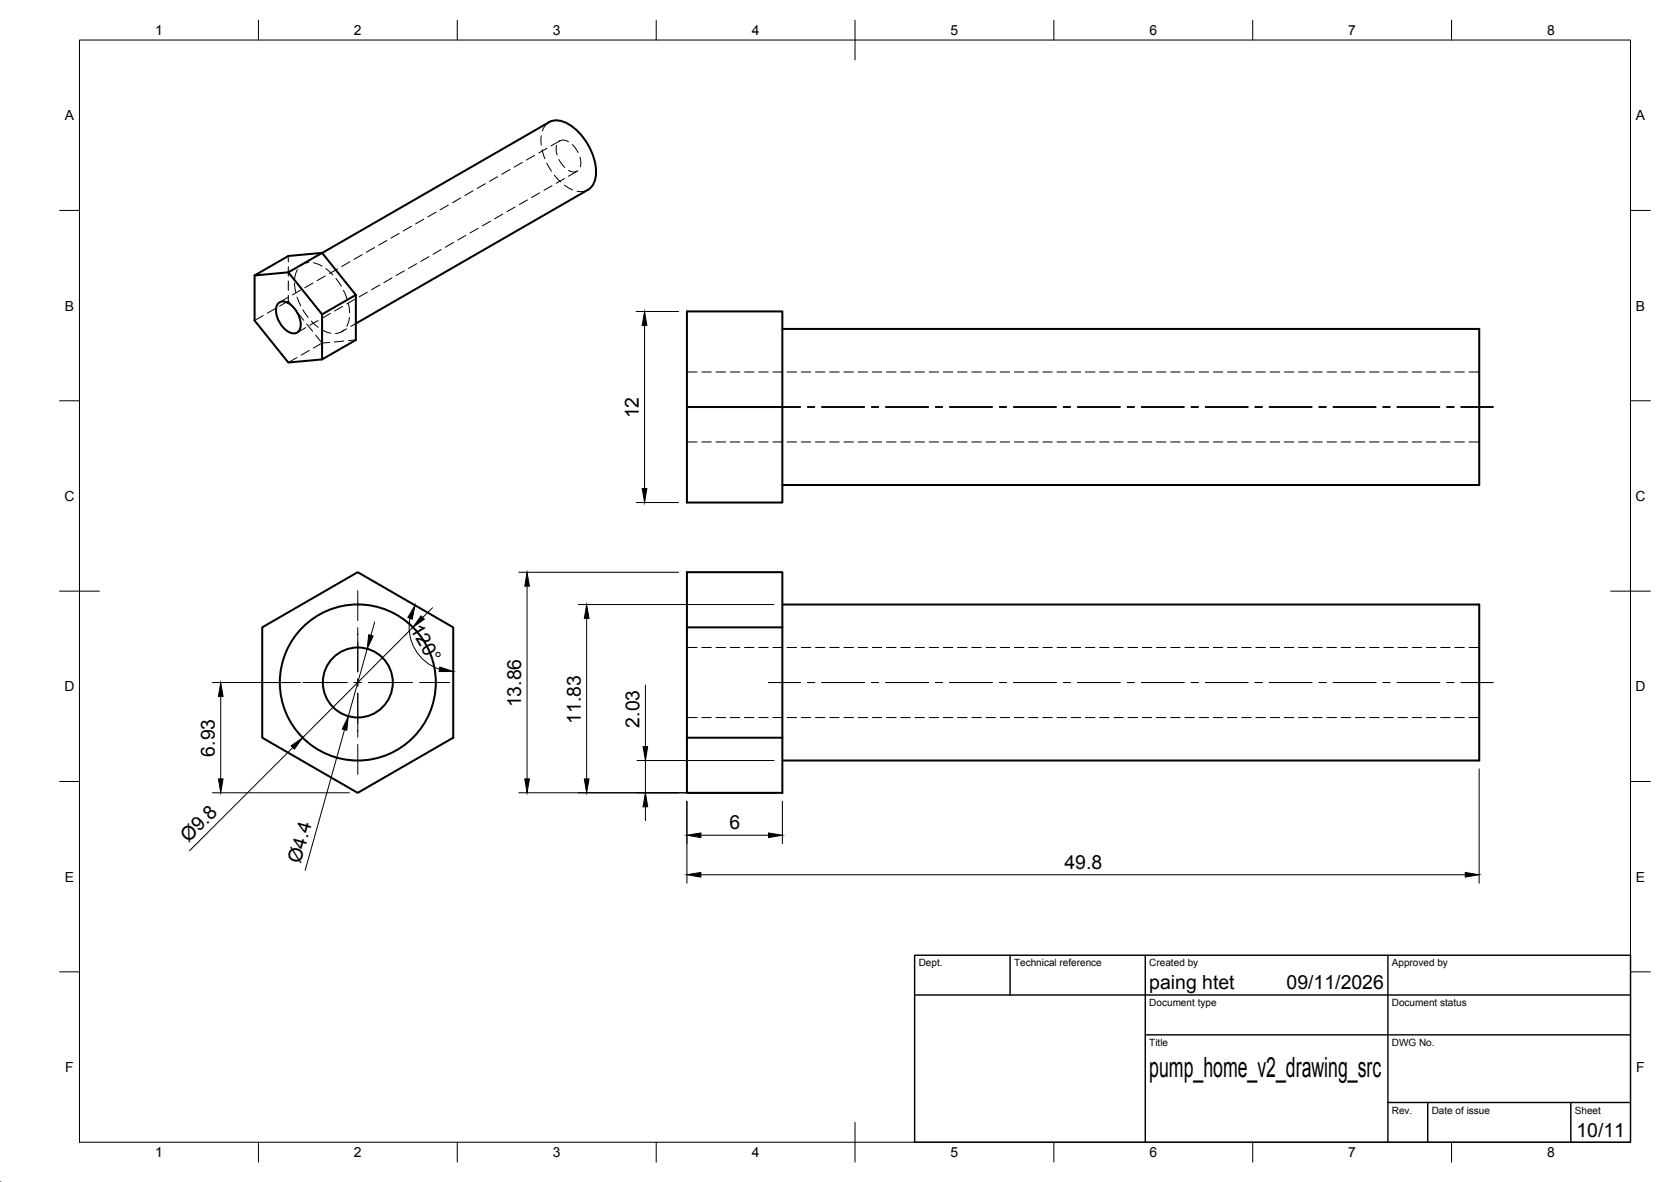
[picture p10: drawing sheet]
<svg xmlns="http://www.w3.org/2000/svg" width="420mm" height="297mm" viewBox="0 0 420 297" stroke-linecap="round" stroke-linejoin="round" font-family="sans-serif">
<!-- layer: Visible -->
<g fill="none" stroke="#000" stroke-width=".51">
<path d="M138 30.7l-57 32.9M138.1 30.7a5.3 5.3 0 0 1 5.7 1.1 15.1 15.1 0 0 1 6 12.4 4.6 4.6 0 0 1-2 3.5l-58.3 33.6M64 69.2v11.3l8.5 10.6 8.5-.8M69.9 76.3a2.27 2.27 0 0 1 3.2 .3 6.2 6.2 0 0 1 2.3 6.2 1.86 1.86 0 0 1-2.9 .6 6.2 6.2 0 0 1-2.9-6.7zM72.5 68.4l-8.5 .8 8.5-4.9 8.5-.8 8.5 10.6v11.3l-8.5 4.9v-11.3M72.5 68.4l8.5 10.6 8.5-4.9M81 63.5l-8.5 4.9M196.7 82.7h175.2v39.2h-175.2M172.7 102.3v-24h24v48h-24v-24h24M65.9 157.7l24-13.9 24.1 13.9v27.7l-24.1 13.8-24-13.8zM172.7 157.7v27.7h24M196.7 151.9h175.2v39.2h-175.2"/>
<path d="M196.7 157.7h-24v-13.9h24v55.4h-24v-13.8"/>
<circle cx="90" cy="171.5" r="19.6"/>
<circle cx="90" cy="171.5" r="8.8"/>
</g>
<!-- layer: Hidden -->
<g fill="none" stroke="#000" stroke-width=".25">
<path d="M134.4 39l-2 1.2M136.1 34.1v2.4M136.3 37.6l.7 2.3M137.5 37.3l-2 1.1M138 30.7l-.8 .7-.8 1.5M140 36.5l-.2 1.2 .3 1.2M140.6 35.5l1.1-.3 1.2 .4M140.8 35.4l-2.2 1.3M143.9 36.4l1.5 1.9M145.8 39.5l.2 1.3-.1 1.1M100.4 58.7l-2.1 1.1M103.5 56.9l-2.1 1.1"/>
<path d="M106.6 55.1l-2.1 1.2M109.7 53.3l-2.1 1.2M112.8 51.5l-2.1 1.2M115.8 49.7l-2 1.2M117.1 59.1l-2 1.2M118.9 47.9l-2 1.2M120.2 57.4l-2 1.2M122 46.2l-2 1.2M123.3 55.6l-2 1.2M125.1 44.4l-2 1.2M126.4 53.8l-2 1.2M128.2 42.6l-2 1.2"/>
<path d="M129.5 52l-2 1.2M131.3 40.8l-2 1.2M132.6 50.2l-2 1.2M135.7 48.5l-2 1.1M137.5 41l1.2 2M138.8 46.7l-2 1.1M139.4 44l1.6 1.7M140.5 40.1l1.5 2M141.9 46.5l2.1 1.2M141.9 44.9l-2.1 1.2M143 42.8l1.2 .4 1.1-.3M145.1 43l-2.2 1.3"/>
<path d="M147.8 47.7l-1.5 .5-1.2-.1M66.2 79.3l-2.2 1.2M69.3 77.5l-2.1 1.2M72.5 75.7l1.6 2M72.5 64.3v1.5M72.5 67v2.4M72.5 70.6v2.4M72.5 74.2v1.5M72.5 75.7l-2.2 1.2M72.5 74.7l-2.2 1.3M74.1 71.2l.3 2.3M74.7 74.6l.9 2.2"/>
<path d="M74.8 67.8l-.5 1.1-.2 1.1M74.9 78.6l1.5 1.9M75.6 72.9l-2.1 1.2M76.2 77.9l1.3 1.9M77.6 66l-1.3 .3-.8 .5M78 65.3l-1.9 1.1M78.7 71.1l-2.1 1.2M78.8 66l2.2 .9M81 63.6l-1.9 1.1M81.8 69.3l-2.1 1.2M82 67.5l1.7 1.6M83.1 78.8l-2.1 1.2"/>
<path d="M84.5 70l1.3 1.9M84.9 67.6l-2.1 1.2M86.2 77l-2.1 1.2M86.4 72.9l.9 2.2M87.6 76.2l.3 2.4M87.9 79.8l-.7 2.2M88 65.8l-2.1 1.2M89.3 75.2l-2.1 1.2M91.1 64l-2.1 1.2M92.4 73.4l-2.1 1.2M94.2 62.2l-2.1 1.2M95.5 71.6l-2.1 1.2"/>
<path d="M97.3 60.4l-2.1 1.2M98.6 69.8l-2.1 1.2M101.7 68.1l-2.1 1.1M104.8 66.3l-2.1 1.2M107.9 64.5l-2.1 1.2M111 62.7l-2.1 1.2M114 60.9l-2 1.2M74.7 89.9l-2.2 1.2M76.9 82.3l-2.2 1.3M77.1 81.4l1.5 1.9M77.8 88.1l-2.1 1.2M78.3 80.7l1.7 1.6"/>
<path d="M79.4 84.2l1.6 2M80 80.5l-2.1 1.2M81 82.9l2.2 .8M81 86.2l-2.2 1.3M82.9 86l-1.9 .2M86.4 85.7l-2.3 .2M86.5 82.9l-.8 .6-1.4 .3M87.2 82.6l-1.3 .8M89.5 85.4l-1.9 .2M89.5 81.3l-1.3 .7M172.7 93.5h2.6M176.5 93.5h2.4"/>
<path d="M180 93.5h2.4M183.6 93.5h2.4M187.2 93.5h2.4M190.8 93.5h2.3M194.3 93.5h2.4M197.9 93.5h2.4M201.5 93.5h2.4M205.1 93.5h2.3M208.6 93.5h2.4M212.2 93.5h2.4M215.8 93.5h2.3M219.4 93.5h2.3"/>
<path d="M222.9 93.5h2.4M226.5 93.5h2.4M230.1 93.5h2.3M233.6 93.5h2.4M237.2 93.5h2.4M240.8 93.5h2.4M244.3 93.5h2.4M247.9 93.5h2.4M251.5 93.5h2.4M255.1 93.5h2.4M258.6 93.5h2.4M262.2 93.5h2.4"/>
<path d="M265.8 93.5h2.4M269.3 93.5h2.4M272.9 93.5h2.4M276.5 93.5h2.4M280.1 93.5h2.3M283.6 93.5h2.4M287.2 93.5h2.4M290.8 93.5h2.4M294.4 93.5h2.3M297.9 93.5h2.4M301.5 93.5h2.4M305.1 93.5h2.4"/>
<path d="M308.7 93.5h2.3M312.2 93.5h2.4M315.8 93.5h2.4M319.4 93.5h2.4M322.9 93.5h2.4M326.5 93.5h2.4M330.1 93.5h2.4M333.7 93.5h2.3M337.2 93.5h2.4M340.8 93.5h2.4M344.4 93.5h2.4M347.9 93.5h2.4"/>
<path d="M351.5 93.5h2.4M355.1 93.5h2.4M358.6 93.5h2.4M362.2 93.5h2.4M365.8 93.5h2.4M369.4 93.5h2.5M172.7 111.1h2.6M176.5 111.1h2.4M180 111.1h2.4M183.6 111.1h2.4M187.2 111.1h2.4M190.8 111.1h2.3"/>
<path d="M194.3 111.1h2.4M197.9 111.1h2.4M201.5 111.1h2.4M205.1 111.1h2.3M208.6 111.1h2.4M212.2 111.1h2.4M215.8 111.1h2.3M219.4 111.1h2.3M222.9 111.1h2.4M226.5 111.1h2.4M230.1 111.1h2.3M233.6 111.1h2.4"/>
<path d="M237.2 111.1h2.4M240.8 111.1h2.4M244.3 111.1h2.4M247.9 111.1h2.4M251.5 111.1h2.4M255.1 111.1h2.4M258.6 111.1h2.4M262.2 111.1h2.4M265.8 111.1h2.4M269.3 111.1h2.4M272.9 111.1h2.4M276.5 111.1h2.4"/>
<path d="M280.1 111.1h2.3M283.6 111.1h2.4M287.2 111.1h2.4M290.8 111.1h2.4M294.4 111.1h2.3M297.9 111.1h2.4M301.5 111.1h2.4M305.1 111.1h2.4M308.7 111.1h2.3M312.2 111.1h2.4M315.8 111.1h2.4M319.4 111.1h2.4"/>
<path d="M322.9 111.1h2.4M326.5 111.1h2.4M330.1 111.1h2.4M333.7 111.1h2.3M337.2 111.1h2.4M340.8 111.1h2.4M344.4 111.1h2.4M347.9 111.1h2.4M351.5 111.1h2.4M355.1 111.1h2.4M358.6 111.1h2.4M362.2 111.1h2.4"/>
<path d="M365.8 111.1h2.4M369.4 111.1h2.5M172.7 162.7h2.6M176.5 162.7h2.4M180 162.7h2.4M183.6 162.7h2.4M187.2 162.7h2.4M190.8 162.7h2.3M194.3 162.7h2.4M197.9 162.7h2.4M201.5 162.7h2.4M205.1 162.7h2.3"/>
<path d="M208.6 162.7h2.4M212.2 162.7h2.4M215.8 162.7h2.3M219.4 162.7h2.3M222.9 162.7h2.4M226.5 162.7h2.4M230.1 162.7h2.3M233.6 162.7h2.4M237.2 162.7h2.4M240.8 162.7h2.4M244.3 162.7h2.4M247.9 162.7h2.4"/>
<path d="M251.5 162.7h2.4M255.1 162.7h2.4M258.6 162.7h2.4M262.2 162.7h2.4M265.8 162.7h2.4M269.3 162.7h2.4M272.9 162.7h2.4M276.5 162.7h2.4M280.1 162.7h2.3M283.6 162.7h2.4M287.2 162.7h2.4M290.8 162.7h2.4"/>
<path d="M294.4 162.7h2.3M297.9 162.7h2.4M301.5 162.7h2.4M305.1 162.7h2.4M308.7 162.7h2.3M312.2 162.7h2.4M315.8 162.7h2.4M319.4 162.7h2.4M322.9 162.7h2.4M326.5 162.7h2.4M330.1 162.7h2.4M333.7 162.7h2.3"/>
<path d="M337.2 162.7h2.4M340.8 162.7h2.4M344.4 162.7h2.4M347.9 162.7h2.4M351.5 162.7h2.4M355.1 162.7h2.4M358.6 162.7h2.4M362.2 162.7h2.4M365.8 162.7h2.4M369.4 162.7h2.5M172.7 180.3h2.6M176.5 180.3h2.4"/>
<path d="M180 180.3h2.4M183.6 180.3h2.4M187.2 180.3h2.4M190.8 180.3h2.3M194.3 180.3h2.4M197.9 180.3h2.4M201.5 180.3h2.4M205.1 180.3h2.3M208.6 180.3h2.4M212.2 180.3h2.4M215.8 180.3h2.3M219.4 180.3h2.3"/>
<path d="M222.9 180.3h2.4M226.5 180.3h2.4M230.1 180.3h2.3M233.6 180.3h2.4M237.2 180.3h2.4M240.8 180.3h2.4M244.3 180.3h2.4M247.9 180.3h2.4M251.5 180.3h2.4M255.1 180.3h2.4M258.6 180.3h2.4M262.2 180.3h2.4"/>
<path d="M265.8 180.3h2.4M269.3 180.3h2.4M272.9 180.3h2.4M276.5 180.3h2.4M280.1 180.3h2.3M283.6 180.3h2.4M287.2 180.3h2.4M290.8 180.3h2.4M294.4 180.3h2.3M297.9 180.3h2.4M301.5 180.3h2.4M305.1 180.3h2.4"/>
<path d="M308.7 180.3h2.3M312.2 180.3h2.4M315.8 180.3h2.4M319.4 180.3h2.4M322.9 180.3h2.4M326.5 180.3h2.4M330.1 180.3h2.4M333.7 180.3h2.3M337.2 180.3h2.4M340.8 180.3h2.4M344.4 180.3h2.4M347.9 180.3h2.4"/>
<path d="M351.5 180.3h2.4M355.1 180.3h2.4M358.6 180.3h2.4M362.2 180.3h2.4M365.8 180.3h2.4M369.4 180.3h2.5"/>
</g>
<!-- layer: BORDER -->
<g fill="none" stroke="#000" stroke-width=".25">
<path d="M20 10.1h390v276.9h-390zM65 5.1v5M115 5.1v5M165 5.1v5M215 5.1v10M265 5.1v5M315 5.1v5M365 5.1v5M15 52.9h5M410 52.9h5M15 100.7h5M410 100.7h5"/>
<path d="M15 148.6h10M405 148.6h10M15 196.4h5M410 196.4h5M15 244.2h5M410 244.2h5M65 287v5M115 287v5M165 287v5M215 282.1v9.9M265 287v5M315 287v5"/>
<path d="M365 287v5"/>
</g>
<!-- layer: TITLEBLOCK -->
<path d="M230 240.1h180v46.9h-180zM230 250h180M254 240.1v9.9M288 240.1v46.9M349 240.1v46.9M288 260.1h122M349 277.1h61M359 277.1v9.9M395 277.1v9.9" fill="none" stroke="#000" stroke-width=".36"/>
<!-- layer: Smart Centers -->
<g fill="none" stroke="#000" stroke-width=".25">
<path d="M193.2 102.3h8.1M203.1 102.3h1.8M206.6 102.3h10.8M219.1 102.3h1.8M222.7 102.3h10.7M235.2 102.3h1.8M238.8 102.3h10.7M251.3 102.3h1.8M254.9 102.3h10.7M267.4 102.3h1.8M270.9 102.3h10.7M283.4 102.3h1.8"/>
<path d="M287 102.3h10.7M299.5 102.3h1.8M303.1 102.3h10.7M315.6 102.3h1.8M319.2 102.3h10.7M331.7 102.3h1.7M335.2 102.3h10.7M347.7 102.3h1.8M351.3 102.3h10.7M363.8 102.3h1.8M367.4 102.3h8M90 148.4v7.6"/>
<path d="M90 157.7v11.2M66.8 171.5h7.6M76.2 171.5h11.1M89 171.5h1.8M90 170.6v1.8M90 174.2v11.1M92.6 171.5h11.1M105.5 171.5h7.6M193.2 171.5h8.1M203.1 171.5h1.8M206.6 171.5h10.8M219.1 171.5h1.8"/>
<path d="M222.7 171.5h10.7M235.2 171.5h1.8M238.8 171.5h10.7M251.3 171.5h1.8M254.9 171.5h10.7M267.4 171.5h1.8M270.9 171.5h10.7M283.4 171.5h1.8M287 171.5h10.7M299.5 171.5h1.8M303.1 171.5h10.7M315.6 171.5h1.8"/>
<path d="M319.2 171.5h10.7M331.7 171.5h1.7M335.2 171.5h10.7M347.7 171.5h1.8M351.3 171.5h10.7M363.8 171.5h1.8M367.4 171.5h8M90 187.1v7.5M0 297h.1"/>
</g>
<!-- layer: FD_Dimensions -->
<g fill="none" stroke="#000" stroke-width=".25">
<path d="M160 78.3h10.6M162.1 81.8v41M160 126.3h10.6M94.2 156.3l-.9 3.4M103.1 155.4a11.1 11.1 0 0 0 7.4 12.8M103.8 157.7l-27.7 27.7M108.8 152.7l-2.5 2.5M130.4 143.8h40.2M132.5 147.3v48.4M145.4 151.9h49.2M147.5 155.4v40.3M53.4 171.5h22.1"/>
<path d="M55.5 175v20.7M92.3 163.1l-4.7 16.9M162.3 172.2v15.4M53.4 199.2h34.4M73.6 187.9l-26 25.9M86.6 183.4l-9.9 35.3M130.4 199.2h64.2M160.2 191.1h34.4M162.3 191.1v8.1M371.9 193.2v28.7M162.3 202.7v3.5M172.7 201.3v20.6"/>
<path d="M176.2 219.8h192.2M176.2 209.9h17M196.7 201.3v10.7"/>
</g>
<g fill="#000" stroke="#000" stroke-width=".25">
<path d="M162.1 78.3l.5 3.5h-1.1zM161.5 122.8h1.1l-.5 3.5zM92.7 159.5l1.1 .3-1.5 3.3zM104.4 152.1l-.7 3.5-1.1-.4zM105.9 154.8l.8 .8-2.9 2.1zM132.5 143.8l.6 3.5h-1.1zM147.5 151.9l.6 3.5h-1.2zM55.5 171.5l.6 3.5h-1.2zM110.6 167.6l3.3 1.1-3.5 .1zM54.9 195.7h1.2l-.6 3.5zM73.2 187.4l2.9-2-2.1 2.9zM87.6 180l-.4 3.5-1.1-.3z"/>
<path d="M132 195.7h1.1l-.6 3.5zM146.9 195.7h1.2l-.6 3.5zM161.7 187.6h1.2l-.6 3.5zM162.3 199.2l.6 3.5h-1.2zM172.7 219.8l3.5-.5v1.1zM172.7 209.9l3.5-.6v1.2zM193.2 209.3l3.5 .6-3.5 .6zM368.4 219.3l3.5 .5-3.5 .6z"/>
</g>
<text font-size="7" x="289" y="270.6">pump_home_v2_drawing_src</text>
<g font-size="4.9">
<text x="160.7" y="105.1" transform="rotate(-90 160.7 105.1)">12</text>
<text x="103" y="158" transform="rotate(60 103 158)">120°</text>
<text x="131.1" y="177.8" transform="rotate(-90 131.1 177.8)">13.86</text>
<text x="146" y="181.8" transform="rotate(-90 146 181.8)">11.83</text>
<text x="160.8" y="182.9" transform="rotate(-90 160.8 182.9)">2.03</text>
<text x="54" y="190.1" transform="rotate(-90 54 190.1)">6.93</text>
<text x="183.4" y="208.4">6</text>
<text x="47.4" y="211.9" transform="rotate(-45 47.4 211.9)">Ø9.8</text>
<text x="75.6" y="217.2" transform="rotate(-74 75.6 217.2)">Ø4.4</text>
<text x="267.7" y="218.4">49.8</text>
<text x="289" y="248.5">paing htet</text>
<text x="323.5" y="248.5">09/11/2026</text>
<text x="396.4" y="285.7">10/11</text>
</g>
<g font-size="3.5">
<text x="39" y="8.8">1</text>
<text x="89" y="8.8">2</text>
<text x="139" y="8.8">3</text>
<text x="189" y="8.8">4</text>
<text x="239" y="8.8">5</text>
<text x="289" y="8.8">6</text>
<text x="339" y="8.8">7</text>
<text x="389" y="8.8">8</text>
<text x="16.3" y="30.2">A</text>
<text x="411.3" y="30.2">A</text>
<text x="16.3" y="78">B</text>
<text x="411.3" y="78">B</text>
<text x="16.2" y="125.9">C</text>
<text x="411.2" y="125.9">C</text>
<text x="16.2" y="173.7">D</text>
<text x="411.2" y="173.7">D</text>
<text x="16.3" y="221.6">E</text>
<text x="411.3" y="221.6">E</text>
<text x="16.4" y="269.4">F</text>
<text x="411.4" y="269.4">F</text>
<text x="39" y="290.8">1</text>
<text x="89" y="290.8">2</text>
<text x="139" y="290.8">3</text>
<text x="189" y="290.8">4</text>
<text x="239" y="290.8">5</text>
<text x="289" y="290.8">6</text>
<text x="339" y="290.8">7</text>
<text x="389" y="290.8">8</text>
</g>
<g font-size="2.5">
<text x="231" y="242.9">Dept.</text>
<text x="255" y="242.9">Technical reference</text>
<text x="289" y="242.9">Created by</text>
<text x="350" y="242.9">Approved by</text>
<text x="289" y="252.8">Document type</text>
<text x="350" y="252.8">Document status</text>
<text x="289" y="262.9">Title</text>
<text x="350" y="262.9">DWG No.</text>
<text x="350" y="279.9">Rev.</text>
<text x="360" y="279.9">Date of issue</text>
<text x="396" y="279.9">Sheet</text>
</g>
</svg>
